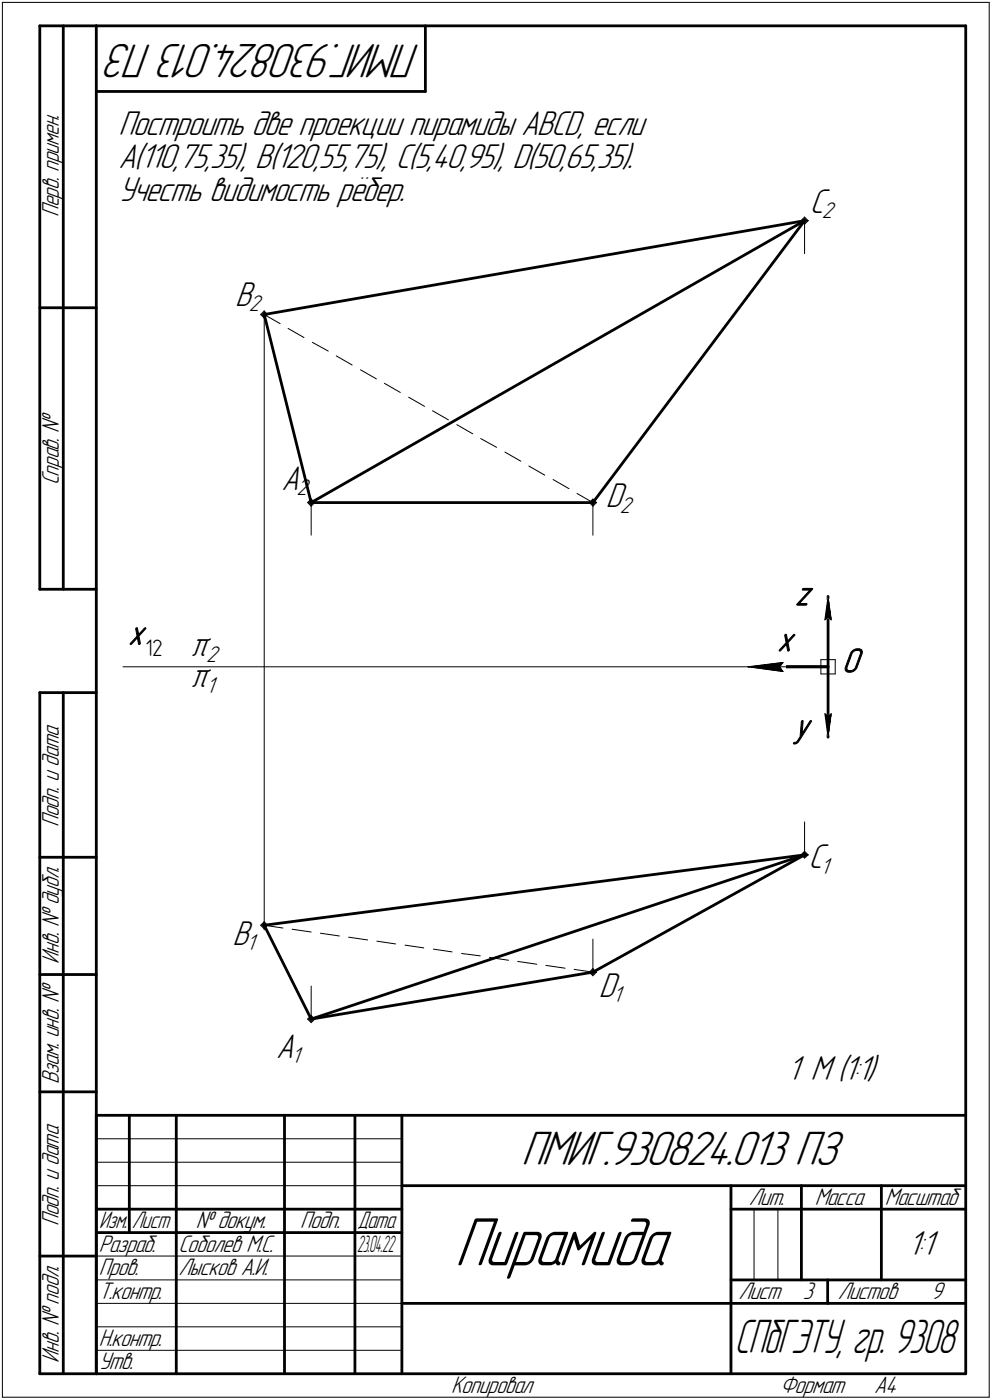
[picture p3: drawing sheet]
<svg xmlns="http://www.w3.org/2000/svg" width="211mm" height="298mm" viewBox="0 0 211 298" stroke-linecap="round" stroke-linejoin="round" font-family="sans-serif">
<g fill="none" stroke="#000" stroke-width=".59">
<path d="M8.5 5.5v120zM8.5 5.5h12zM13.5 5.5v120zM20.5 5.5v287zM20.5 5.5h185zM20.5 19.5h70zM90.5 5.5v14zM205.5 5.5v287zM171.2 47l-45 60zM8.5 65.5h12zM56.2 67l10 40zM56.2 67l115-20z"/>
<path d="M66.2 107h60zM66.2 107l105-60zM8.5 125.5h12zM176.2 127v5zM176.2 132v20zM8.5 147.5v145zM8.5 147.5h12zM13.5 147.5v145zM161.2 142h15zM166.2 142h10zM176.2 152v5zM8.5 182.5h12z"/>
<path d="M56.2 197l10 20zM56.2 197l115-15zM8.5 207.5h12zM66.2 217l60-10zM66.2 217l105-35zM126.2 207l45-25zM8.5 232.5h12zM20.5 237.5h185zM20.5 237.5v55zM27.5 237.5v25zM37.5 237.5v55zM60.5 237.5v55z"/>
<path d="M75.5 237.5v55zM85.5 237.5v55zM20.5 257.5h65zM85.5 252.5h120zM155.5 252.5v40zM155.5 257.5h15zM170.5 252.5v20zM170.5 257.5h35zM187.5 252.5v20zM8.5 267.5h12zM20.5 262.5h65zM85.5 277.5h70z"/>
<path d="M155.5 277.5h50zM155.5 272.5h50zM176.1 272.5v5zM8.5 292.5h12zM20.5 292.5h185z"/>
</g>
<g fill="none" stroke="#000" stroke-width=".21">
<path d="M.5 .5v297zM.5 .5h210zM210.5 .5v297zM170.4 47l.8 .8zM170.7 47l.5 .5zM170.9 47l.3 .2zM171.2 46.7l.2 .3zM171.2 46.7l-.3 .3zM171.2 47.2l.2-.2zM171.2 46.5l.5 .5zM171.2 46.5l-.5 .5zM171.2 47.5l.5-.5z"/>
<path d="M171.2 46.2l.8 .8zM171.2 46.2l-.8 .8zM171.2 47.8l.8-.8zM171.2 47v7zM171.4 47h.3zM171.7 47h.3zM55.5 67l.7 .7zM55.7 67l.5 .5zM56 67l.2 .2zM56.2 66.7l.3 .3zM56.2 66.7l-.2 .3zM56.2 67.2l.3-.2z"/>
<path d="M56.2 66.5l.4 .5zM56.2 66.5l-.5 .5zM56.2 66.2l.7 .8zM56.2 66.2l-.7 .8zM56.2 67l3.4 1.9zM56.2 66.5v131.5zM56.5 67h.1zM56.6 67l-.4 .5zM56.6 67h.3zM56.9 67l-.7 .7zM61.3 69.9l3.4 2zM66.5 72.9l3.3 1.9z"/>
<path d="M71.5 75.8l3.4 1.9zM76.7 78.7l3.4 2zM81.8 81.6l3.4 2zM87 84.6l3.3 1.9zM92 87.5l3.4 1.9zM97.2 90.4l3.4 2zM102.3 93.4l3.4 1.8zM107.4 96.3l3.4 1.9zM112.5 99.2l3.4 2zM65.4 107l.8 .8zM65.7 107l.5 .5zM66 107l.2 .3z"/>
<path d="M66.2 106.8l.3 .2zM66.2 106.8l-.2 .2zM66.2 107.3l.3-.3zM66.2 106.5l.5 .5zM66.2 106.5l-.5 .5zM66.2 107.5l.5-.5zM66.2 106.3l.8 .7zM66.2 106.3l-.8 .7zM66.2 107.8l.8-.8zM66.2 107v7zM66.5 107h.2zM66.7 107h.3z"/>
<path d="M117.7 102.1l3.4 2zM122.8 105.1l3.4 1.9zM125.4 107l.8 .8zM125.6 107l.6 .5zM125.9 107l.3 .3zM126.2 106.8l.2 .2zM126.2 106.8l-.3 .2zM126.2 107.3l.2-.3zM126.2 106.5l.5 .5zM126.2 106.5l-.6 .5zM126.2 107.5l.5-.5zM126.2 106.3l.7 .7z"/>
<path d="M126.2 106.3l-.8 .7zM126.2 107.8l.7-.8zM126.2 107v7zM126.4 107h.3zM126.7 107h.2zM175.5 132l.7-.5zM176.2 127v5zM176.2 127l.7 5zM176.2 131.5l.7 .5zM176.2 127l-.7 5zM26.2 142h145zM159.2 142h15z"/>
<path d="M159.2 142l7.4-.9zM159.2 142l7.4 1zM165.9 142l.7 1zM166.6 141.1l-.7 .9zM174.7 143.5h3zM174.7 140.5v3zM174.7 140.5h3zM175.5 152l.7 5zM175.5 152l.7 .5zM176.2 145v12zM176.2 152.5l.7-.5zM176.9 152l-.7 5z"/>
<path d="M177.7 140.5v3zM171.2 175v7zM55.5 197l.7 .8zM55.7 197l.5 .5zM56 197l.2 .3zM56.2 196.8l.3 .2zM56.2 196.8l-.2 .2zM56.2 197.3l.3-.3zM56.2 196.5l.4 .5zM56.2 196.5l-.5 .5zM56.2 196.3l.7 .7zM56.2 196.3l-.7 .7z"/>
<path d="M56.2 197l4 .6zM56.5 197h.1zM56.6 197l-.4 .5zM56.6 197h.3zM56.9 197l-.7 .8zM62.1 197.9l4.1 .6zM68.2 198.7l4 .6zM74.2 199.6l4 .6zM126.2 200v7zM170.4 182l.8 .7zM170.7 182l.5 .5zM170.9 182l.3 .3z"/>
<path d="M171.2 181.8l.2 .2zM171.2 181.8l-.3 .2zM171.2 182.3l.2-.3zM171.2 181.5l.5 .5zM171.2 181.5l-.5 .5zM171.2 182.5l.5-.5zM171.2 181.3l.8 .7zM171.2 181.3l-.8 .7zM171.2 182.7l.8-.7zM171.4 182h.3zM171.7 182h.3zM65.4 217l.8 .8z"/>
<path d="M65.7 217l.5 .5zM66 217l.2 .3zM66.2 216.7l.3 .3zM66.2 216.7l-.2 .3zM66.2 217.3l.3-.3zM66.2 216.5l.5 .5zM66.2 216.5l-.5 .5zM66.2 217.5l.5-.5zM66.2 216.2l.8 .8zM66.2 216.2l-.8 .8zM66.2 217.8l.8-.8zM66.2 210v7z"/>
<path d="M66.5 217h.2zM66.7 217h.3zM80.2 200.4l4 .6zM86.2 201.3l4 .5zM92.2 202.1l4 .6zM98.2 203l4 .5zM104.1 203.9l4.1 .6zM110.2 204.7l4 .6zM116.2 205.6l4 .6zM122.2 206.4l4 .6zM125.4 207l.8 .8zM125.6 207l.6 .5z"/>
<path d="M125.9 207l.3 .3zM126.2 206.8l.2 .2zM126.2 206.8l-.3 .2zM126.2 207.3l.2-.3zM126.2 206.5l.5 .5zM126.2 206.5l-.6 .5zM126.2 207.5l.5-.5zM126.2 206.2l.7 .8zM126.2 206.2l-.8 .8zM126.2 207.8l.7-.8zM126.4 207h.3zM126.7 207h.2z"/>
<path d="M20.5 247.5h65zM20.5 252.5h65zM20.5 242.5h65zM160.4 257.5v15zM165.5 257.5v15zM20.5 267.5h65zM20.5 272.5h65zM20.5 277.5h65zM.5 297.5h210zM20.5 282.5h65zM20.5 287.5h65z"/>
</g>
<g fill="#fff" stroke="#fff" stroke-width=".21">
<path d="M176.1 127.3h.3zM176.1 127.3h.3zM176 127.4h.4zM176 127.5h.4zM175.9 127.6h.5zM175.9 127.7h.6zM175.9 127.8h.6zM175.9 127.8h.7zM175.9 127.9h.7zM175.8 128h.9zM175.8 128.1h.9zM175.7 128.2h1zM175.7 128.3h1.1zM175.7 128.4h1.1zM175.6 128.4h1.3zM175.6 128.5h1.3zM175.5 128.6h1.5zM175.5 128.7h1.5zM175.4 128.8h1.6zM175.4 128.9h1.6zM175.4 128.9h1.6zM175.4 129h1.6zM175.4 129.1h1.6zM175.4 129.2h1.6zM175.4 129.3h1.6zM175.4 129.4h1.6zM175.3 129.5h1.7zM175.3 129.5h1.8zM175.3 129.6h1.8zM175.3 129.7h1.8zM175.3 129.8h1.8zM175.3 129.9h1.8zM175.3 130h1.8zM175.3 130h1.8zM175.3 130.1h1.8zM175.3 130.2h1.8zM175.3 130.3h1.9zM175.3 130.4h1.9zM175.3 130.5h1.9zM175.3 130.6h1.9zM175.2 130.6h2zM175.2 130.7h2zM175.2 130.8h2zM175.2 130.9h2zM175.2 131h2zM175.2 131.1h2.1zM175.2 131.1h2.1zM175.2 131.2h2.1zM175.1 131.3h2.2zM175.1 131.4h2.2zM175.1 131.5h2.2zM175.1 131.6h2.2zM175.1 131.7h2.2zM175.1 131.7h2.2zM175.1 131.8h2.3zM175 131.9h2.4zM175 132h2.4zM175 132.1h2.4zM175 132.2h2.4zM175 132.2h2.4zM175 132.3h2.4zM175 132.4h2.4z"/>
<path d="M174.9 151.5h2.5zM175 151.6h2.4zM175 151.6h2.4zM175 151.7h2.4zM175 151.8h2.4zM175 151.9h2.4zM175 152h2.4zM175 152.1h2.4zM175.1 152.1h2.3zM175.1 152.2h2.2zM175.1 152.3h2.2zM175.1 152.4h2.2zM175.1 152.5h2.2zM175.1 152.6h2.2zM175.1 152.7h2.2zM175.2 152.7h2.1zM175.2 152.8h2.1zM175.2 152.9h2.1zM175.2 153h2zM175.2 153.1h2zM175.2 153.2h2zM175.2 153.2h2zM175.2 153.3h2zM175.3 153.4h1.9zM175.3 153.5h1.9zM175.3 153.6h1.9zM175.3 153.7h1.9zM175.3 153.8h1.8zM175.3 153.8h1.8zM175.3 153.9h1.8zM175.3 154h1.8zM175.3 154.1h1.8zM175.3 154.2h1.8zM175.3 154.3h1.8zM175.3 154.3h1.8zM175.3 154.4h1.8zM175.3 154.5h1.7zM175.4 154.6h1.6zM175.4 154.7h1.6zM175.4 154.8h1.6zM175.4 154.9h1.6zM175.4 154.9h1.6zM175.4 155h1.6zM175.4 155.1h1.6zM175.4 155.2h1.6zM175.5 155.3h1.5zM175.5 155.4h1.5zM175.6 155.4h1.3zM175.6 155.5h1.3zM175.7 155.6h1.1zM175.7 155.7h1.1zM175.7 155.8h1zM175.8 155.9h.9zM175.8 156h.9zM175.9 156h.7zM175.9 156.1h.7zM175.9 156.2h.6zM175.9 156.3h.6zM175.9 156.4h.5zM176 156.5h.4zM176 156.5h.4zM176.1 156.6h.3zM176.1 156.7h.3z"/>
<path d="M25.2 24.1h113.2zM25.2 24.2h113.2zM25.2 24.3h113.2zM25.2 24.4h113.2zM25.2 24.5h113.2zM25.2 24.6h113.2zM25.2 24.6h113.2zM25.2 24.7h113.2zM25.2 24.8h113.2zM25.2 24.9h113.2zM25.2 25h113.2zM25.2 25.1h113.2zM25.2 25.1h113.2zM25.2 25.2h113.2zM25.2 25.3h113.2zM25.2 25.4h113.2zM25.2 25.5h113.2zM25.2 25.6h113.2zM25.2 25.7h113.2zM25.2 25.7h113.2zM25.2 25.8h113.2zM25.2 25.9h113.2zM25.2 26h113.2zM25.2 26.1h113.2zM25.2 26.2h113.2zM25.2 26.2h113.2zM25.2 26.3h113.2zM25.2 26.4h113.2zM25.2 26.5h113.2zM25.2 26.6h113.2zM25.2 26.7h113.2zM25.2 26.8h113.2zM25.2 26.8h113.2zM25.2 26.9h113.2zM25.2 27h113.2zM25.2 27.1h113.2zM25.2 27.2h113.2zM25.2 27.3h113.2zM25.2 27.3h113.2zM25.2 27.4h113.2zM25.2 27.5h113.2zM25.2 27.6h113.2zM25.2 27.7h113.2zM25.2 27.8h113.2zM25.2 27.9h113.2zM25.2 27.9h113.2zM25.2 28h113.2zM25.2 28.1h113.2zM25.2 28.2h113.2zM25.2 28.3h113.2zM25.2 28.4h113.2zM25.2 28.4h113.2zM25.2 28.5h113.2zM25.2 28.6h113.2zM25.2 28.7h113.2zM25.2 28.8h113.2zM25.2 28.9h113.2zM25.2 29h113.2zM25.2 29h113.2zM25.2 29.1h113.2zM25.2 29.2h113.2zM25.2 29.3h113.2zM25.2 29.4h113.2zM25.2 29.5h113.2zM25.2 29.5h113.2zM25.2 29.6h113.2zM25.2 29.7h113.2zM25.2 29.8h113.2zM25.2 29.9h113.2zM25.2 30h113.2zM25.2 30.1h113.2z"/>
<path d="M25.2 31.1h109.2zM25.2 31.2h109.2zM25.2 31.2h109.2zM25.2 31.3h109.2zM25.2 31.4h109.2zM25.2 31.5h109.2zM25.2 31.6h109.2zM25.2 31.7h109.2zM25.2 31.7h109.2zM25.2 31.8h109.2zM25.2 31.9h109.2zM25.2 32h109.2zM25.2 32.1h109.2zM25.2 32.2h109.2zM25.2 32.3h109.2zM25.2 32.3h109.2zM25.2 32.4h109.2zM25.2 32.5h109.2zM25.2 32.6h109.2zM25.2 32.7h109.2zM25.2 32.8h109.2zM25.2 32.9h109.2zM25.2 32.9h109.2zM25.2 33h109.2zM25.2 33.1h109.2zM25.2 33.2h109.2zM25.2 33.3h109.2zM25.2 33.4h109.2zM25.2 33.4h109.2zM25.2 33.5h109.2zM25.2 33.6h109.2zM25.2 33.7h109.2zM25.2 33.8h109.2zM25.2 33.9h109.2zM25.2 34h109.2zM25.2 34h109.2zM25.2 34.1h109.2zM25.2 34.2h109.2zM25.2 34.3h109.2zM25.2 34.4h109.2zM25.2 34.5h109.2zM25.2 34.5h109.2zM25.2 34.6h109.2zM25.2 34.7h109.2zM25.2 34.8h109.2zM25.2 34.9h109.2zM25.2 35h109.2zM25.2 35.1h109.2zM25.2 35.1h109.2zM25.2 35.2h109.2zM25.2 35.3h109.2zM25.2 35.4h109.2zM25.2 35.5h109.2zM25.2 35.6h109.2zM25.2 35.6h109.2zM25.2 35.7h109.2zM25.2 35.8h109.2zM25.2 35.9h109.2zM25.2 36h109.2zM25.2 36.1h109.2zM25.2 36.2h109.2zM25.2 36.2h109.2zM25.2 36.3h109.2zM25.2 36.4h109.2zM25.2 36.5h109.2zM25.2 36.6h109.2zM25.2 36.7h109.2zM25.2 36.7h109.2zM25.2 36.8h109.2zM25.2 36.9h109.2zM25.2 37h109.2zM25.2 37.1h109.2z"/>
<path d="M25.2 38.1h60.6zM25.2 38.2h60.6zM25.2 38.3h60.6zM25.2 38.4h60.6zM25.2 38.4h60.6zM25.2 38.5h60.6zM25.2 38.6h60.6zM25.2 38.7h60.6zM25.2 38.8h60.6zM25.2 38.9h60.6zM25.2 38.9h60.6zM25.2 39h60.6zM25.2 39.1h60.6zM25.2 39.2h60.6zM25.2 39.3h60.6zM25.2 39.4h60.6zM25.2 39.5h60.6zM25.2 39.5h60.6zM25.2 39.6h60.6zM25.2 39.7h60.6zM25.2 39.8h60.6zM25.2 39.9h60.6zM25.2 40h60.6zM25.2 40h60.6zM25.2 40.1h60.6zM25.2 40.2h60.6zM25.2 40.3h60.6zM25.2 40.4h60.6zM25.2 40.5h60.6zM25.2 40.6h60.6zM25.2 40.6h60.6zM25.2 40.7h60.6zM25.2 40.8h60.6zM25.2 40.9h60.6zM25.2 41h60.6zM25.2 41.1h60.6zM25.2 41.1h60.6zM25.2 41.2h60.6zM25.2 41.3h60.6zM25.2 41.4h60.6zM25.2 41.5h60.6zM25.2 41.6h60.6zM25.2 41.7h60.6zM25.2 41.7h60.6zM25.2 41.8h60.6zM25.2 41.9h60.6zM25.2 42h60.6zM25.2 42.1h60.6zM25.2 42.2h60.6zM25.2 42.2h60.6zM25.2 42.3h60.6zM25.2 42.4h60.6zM25.2 42.5h60.6zM25.2 42.6h60.6zM25.2 42.7h60.6zM25.2 42.8h60.6zM25.2 42.8h60.6zM25.2 42.9h60.6zM25.2 43h60.6zM25.2 43.1h60.6zM25.2 43.2h60.6zM25.2 43.3h60.6zM25.2 43.3h60.6zM25.2 43.4h60.6zM25.2 43.5h60.6zM25.2 43.6h60.6zM25.2 43.7h60.6zM25.2 43.8h60.6zM25.2 43.9h60.6zM25.2 43.9h60.6zM25.2 44h60.6z"/>
<path d="M165.4 133.9h4.7zM165.4 134h4.7zM165.4 134.1h4.7zM165.4 134.2h4.7zM165.4 134.3h4.7zM165.4 134.4h4.7zM165.4 134.5h4.7zM165.4 134.5h4.7zM165.4 134.6h4.7zM165.4 134.7h4.7zM165.4 134.8h4.7zM165.4 134.9h4.7zM165.4 135h4.7zM165.4 135h4.7zM165.4 135.1h4.7zM165.4 135.2h4.7zM165.4 135.3h4.7zM165.4 135.4h4.7zM165.4 135.5h4.7zM165.4 135.6h4.7zM165.4 135.6h4.7zM165.4 135.7h4.7zM165.4 135.8h4.7zM165.4 135.9h4.7zM165.4 136h4.7zM165.4 136.1h4.7zM165.4 136.1h4.7zM165.4 136.2h4.7zM165.4 136.3h4.7zM165.4 136.4h4.7zM165.4 136.5h4.7zM165.4 136.6h4.7zM165.4 136.7h4.7zM165.4 136.7h4.7zM165.4 136.8h4.7zM165.4 136.9h4.7zM165.4 137h4.7zM165.4 137.1h4.7zM165.4 137.2h4.7zM165.4 137.2h4.7zM165.4 137.3h4.7zM165.4 137.4h4.7zM165.4 137.5h4.7zM165.4 137.6h4.7zM165.4 137.7h4.7zM165.4 137.8h4.7zM165.4 137.8h4.7zM165.4 137.9h4.7zM165.4 138h4.7zM165.4 138.1h4.7zM165.4 138.2h4.7zM165.4 138.3h4.7zM165.4 138.3h4.7zM165.4 138.4h4.7zM165.4 138.5h4.7zM165.4 138.6h4.7zM165.4 138.7h4.7zM165.4 138.8h4.7zM165.4 138.9h4.7zM165.4 138.9h4.7zM165.4 139h4.7zM165.4 139.1h4.7zM165.4 139.2h4.7zM165.4 139.3h4.7zM165.4 139.4h4.7zM165.4 139.4h4.7zM165.4 139.5h4.7zM165.4 139.6h4.7zM165.4 139.7h4.7zM165.4 139.8h4.7zM165.4 139.9h4.7z"/>
<path d="M166.5 140.5h.6zM165.8 140.6h1.3zM165.1 140.7h2zM164.4 140.8h2.7zM163.7 140.9h3.4zM163.1 141h4zM162.4 141.1h4.7zM161.7 141.1h5.4zM161 141.2h6.1zM160.8 141.3h6.3zM160.6 141.4h6.5zM160.4 141.5h6.7zM160.2 141.6h6.9zM160 141.6h7.1zM159.8 141.7h7.3zM159.6 141.8h7.5zM159.4 141.9h7.7zM159.2 142h7.9zM159.4 142.1h7.7zM159.6 142.2h7.5zM159.8 142.2h7.3zM160 142.3h7.1zM160.2 142.4h6.9zM160.4 142.5h6.7zM160.6 142.6h6.5zM160.8 142.7h6.3zM161 142.7h6.1zM161.6 142.8h5.5zM162.2 142.9h4.9zM162.8 143h4.3zM163.5 143.1h3.6zM164.1 143.2h3zM164.7 143.3h2.4zM165.4 143.3h1.7zM165.9 143.4h1.2zM166.5 143.5h.6z"/>
<path d="M169.2 124.1h4.7zM169.2 124.2h4.7zM169.2 124.3h4.7zM169.2 124.4h4.7zM169.2 124.5h4.7zM169.2 124.5h4.7zM169.2 124.6h4.7zM169.2 124.7h4.7zM169.2 124.8h4.7zM169.2 124.9h4.7zM169.2 125h4.7zM169.2 125.1h4.7zM169.2 125.1h4.7zM169.2 125.2h4.7zM169.2 125.3h4.7zM169.2 125.4h4.7zM169.2 125.5h4.7zM169.2 125.6h4.7zM169.2 125.6h4.7zM169.2 125.7h4.7zM169.2 125.8h4.7zM169.2 125.9h4.7zM169.2 126h4.7zM169.2 126.1h4.7zM169.2 126.2h4.7zM169.2 126.2h4.7zM169.2 126.3h4.7zM169.2 126.4h4.7zM169.2 126.5h4.7zM169.2 126.6h4.7zM169.2 126.7h4.7zM169.2 126.7h4.7zM169.2 126.8h4.7zM169.2 126.9h4.7zM169.2 127h4.7zM169.2 127.1h4.7zM169.2 127.2h4.7zM169.2 127.3h4.7zM169.2 127.3h4.7zM169.2 127.4h4.7zM169.2 127.5h4.7zM169.2 127.6h4.7zM169.2 127.7h4.7zM169.2 127.8h4.7zM169.2 127.8h4.7zM169.2 127.9h4.7zM169.2 128h4.7zM169.2 128.1h4.7zM169.2 128.2h4.7zM169.2 128.3h4.7zM169.2 128.4h4.7zM169.2 128.4h4.7zM169.2 128.5h4.7zM169.2 128.6h4.7zM169.2 128.7h4.7zM169.2 128.8h4.7zM169.2 128.9h4.7zM169.2 128.9h4.7zM169.2 129h4.7zM169.2 129.1h4.7zM169.2 129.2h4.7zM169.2 129.3h4.7zM169.2 129.4h4.7zM169.2 129.5h4.7zM169.2 129.5h4.7zM169.2 129.6h4.7zM169.2 129.7h4.7zM169.2 129.8h4.7zM169.2 129.9h4.7zM169.2 130h4.7zM169.2 130h4.7z"/>
<path d="M168.9 152.2h4.8zM168.9 152.3h4.8zM168.9 152.4h4.8zM168.9 152.5h4.8zM168.9 152.6h4.8zM168.9 152.7h4.8zM168.9 152.7h4.8zM168.9 152.8h4.8zM168.9 152.9h4.8zM168.9 153h4.8zM168.9 153.1h4.8zM168.9 153.2h4.8zM168.9 153.2h4.8zM168.9 153.3h4.8zM168.9 153.4h4.8zM168.9 153.5h4.8zM168.9 153.6h4.8zM168.9 153.7h4.8zM168.9 153.8h4.8zM168.9 153.8h4.8zM168.9 153.9h4.8zM168.9 154h4.8zM168.9 154.1h4.8zM168.9 154.2h4.8zM168.9 154.3h4.8zM168.9 154.3h4.8zM168.9 154.4h4.8zM168.9 154.5h4.8zM168.9 154.6h4.8zM168.9 154.7h4.8zM168.9 154.8h4.8zM168.9 154.9h4.8zM168.9 154.9h4.8zM168.9 155h4.8zM168.9 155.1h4.8zM168.9 155.2h4.8zM168.9 155.3h4.8zM168.9 155.4h4.8zM168.9 155.4h4.8zM168.9 155.5h4.8zM168.9 155.6h4.8zM168.9 155.7h4.8zM168.9 155.8h4.8zM168.9 155.9h4.8zM168.9 156h4.8zM168.9 156h4.8zM168.9 156.1h4.8zM168.9 156.2h4.8zM168.9 156.3h4.8zM168.9 156.4h4.8zM168.9 156.5h4.8zM168.9 156.5h4.8zM168.9 156.6h4.8zM168.9 156.7h4.8zM168.9 156.8h4.8zM168.9 156.9h4.8zM168.9 157h4.8zM168.9 157.1h4.8zM168.9 157.1h4.8zM168.9 157.2h4.8zM168.9 157.3h4.8zM168.9 157.4h4.8zM168.9 157.5h4.8zM168.9 157.6h4.8zM168.9 157.6h4.8zM168.9 157.7h4.8zM168.9 157.8h4.8zM168.9 157.9h4.8zM168.9 158h4.8zM168.9 158.1h4.8zM168.9 158.2h4.8zM168.9 158.2h4.8z"/>
<path d="M179.2 138.4h5zM179.2 138.5h5zM179.2 138.6h5zM179.2 138.7h5zM179.2 138.8h5zM179.2 138.9h5zM179.2 138.9h5zM179.2 139h5zM179.2 139.1h5zM179.2 139.2h5zM179.2 139.3h5zM179.2 139.4h5zM179.2 139.4h5zM179.2 139.5h5zM179.2 139.6h5zM179.2 139.7h5zM179.2 139.8h5zM179.2 139.9h5zM179.2 140h5zM179.2 140h5zM179.2 140.1h5zM179.2 140.2h5zM179.2 140.3h5zM179.2 140.4h5zM179.2 140.5h5zM179.2 140.5h5zM179.2 140.6h5zM179.2 140.7h5zM179.2 140.8h5zM179.2 140.9h5zM179.2 141h5zM179.2 141.1h5zM179.2 141.1h5zM179.2 141.2h5zM179.2 141.3h5zM179.2 141.4h5zM179.2 141.5h5zM179.2 141.6h5zM179.2 141.6h5zM179.2 141.7h5zM179.2 141.8h5zM179.2 141.9h5zM179.2 142h5zM179.2 142.1h5zM179.2 142.2h5zM179.2 142.2h5zM179.2 142.3h5zM179.2 142.4h5zM179.2 142.5h5zM179.2 142.6h5zM179.2 142.7h5zM179.2 142.7h5zM179.2 142.8h5zM179.2 142.9h5zM179.2 143h5zM179.2 143.1h5zM179.2 143.2h5zM179.2 143.3h5zM179.2 143.3h5zM179.2 143.4h5zM179.2 143.5h5zM179.2 143.6h5zM179.2 143.7h5zM179.2 143.8h5zM179.2 143.8h5zM179.2 143.9h5zM179.2 144h5zM179.2 144.1h5zM179.2 144.2h5zM179.2 144.3h5zM179.2 144.4h5z"/>
<path d="M27.3 132.5h4.7zM27.3 132.6h4.7zM27.3 132.7h4.7zM27.3 132.8h4.7zM27.3 132.8h4.7zM27.3 132.9h4.7zM27.3 133h4.7zM27.3 133.1h4.7zM27.3 133.2h4.7zM27.3 133.3h4.7zM27.3 133.3h4.7zM27.3 133.4h4.7zM27.3 133.5h4.7zM27.3 133.6h4.7zM27.3 133.7h4.7zM27.3 133.8h4.7zM27.3 133.9h4.7zM27.3 133.9h4.7zM27.3 134h4.7zM27.3 134.1h4.7zM27.3 134.2h4.7zM27.3 134.3h4.7zM27.3 134.4h4.7zM27.3 134.5h4.7zM27.3 134.5h4.7zM27.3 134.6h4.7zM27.3 134.7h4.7zM27.3 134.8h4.7zM27.3 134.9h4.7zM27.3 135h4.7zM27.3 135h4.7zM27.3 135.1h4.7zM27.3 135.2h4.7zM27.3 135.3h4.7zM27.3 135.4h4.7zM27.3 135.5h4.7zM27.3 135.6h4.7zM27.3 135.6h4.7zM27.3 135.7h4.7zM27.3 135.8h4.7zM27.3 135.9h4.7zM27.3 136h4.7zM27.3 136.1h4.7zM27.3 136.1h4.7zM27.3 136.2h4.7zM27.3 136.3h4.7zM27.3 136.4h4.7zM27.3 136.5h4.7zM27.3 136.6h4.7zM27.3 136.7h4.7zM27.3 136.7h4.7zM27.3 136.8h4.7zM27.3 136.9h4.7zM27.3 137h4.7zM27.3 137.1h4.7zM27.3 137.2h4.7zM27.3 137.2h4.7zM27.3 137.3h4.7zM27.3 137.4h4.7zM27.3 137.5h4.7zM27.3 137.6h4.7zM27.3 137.7h4.7zM27.3 137.8h4.7zM27.3 137.8h4.7zM27.3 137.9h4.7zM27.3 138h4.7zM27.3 138.1h4.7zM27.3 138.2h4.7zM27.3 138.3h4.7zM27.3 138.3h4.7zM27.3 138.4h4.7z"/>
<path d="M31 136.4h3.5zM31 136.5h3.5zM31 136.6h3.5zM31 136.7h3.5zM31 136.7h3.5zM31 136.8h3.5zM31 136.9h3.5zM31 137h3.5zM31 137.1h3.5zM31 137.2h3.5zM31 137.2h3.5zM31 137.3h3.5zM31 137.4h3.5zM31 137.5h3.5zM31 137.6h3.5zM31 137.7h3.5zM31 137.8h3.5zM31 137.8h3.5zM31 137.9h3.5zM31 138h3.5zM31 138.1h3.5zM31 138.2h3.5zM31 138.3h3.5zM31 138.3h3.5zM31 138.4h3.5zM31 138.5h3.5zM31 138.6h3.5zM31 138.7h3.5zM31 138.8h3.5zM31 138.9h3.5zM31 138.9h3.5zM31 139h3.5zM31 139.1h3.5zM31 139.2h3.5zM31 139.3h3.5zM31 139.4h3.5zM31 139.4h3.5zM31 139.5h3.5zM31 139.6h3.5zM31 139.7h3.5zM31 139.8h3.5zM31 139.9h3.5zM31 140h3.5zM31 140h3.5zM31 140.1h3.5zM31 140.2h3.5zM31 140.3h3.5zM31 140.4h3.5zM31 140.5h3.5zM31 140.5h3.5z"/>
<path d="M167.5 225.3h20zM167.5 225.4h20zM167.5 225.5h20zM167.5 225.6h20zM167.5 225.6h20zM167.5 225.7h20zM167.5 225.8h20zM167.5 225.9h20zM167.5 226h20zM167.5 226.1h20zM167.5 226.1h20zM167.5 226.2h20zM167.5 226.3h20zM167.5 226.4h20zM167.5 226.5h20zM167.5 226.6h20zM167.5 226.7h20zM167.5 226.7h20zM167.5 226.8h20zM167.5 226.9h20zM167.5 227h20zM167.5 227.1h20zM167.5 227.2h20zM167.5 227.2h20zM167.5 227.3h20zM167.5 227.4h20zM167.5 227.5h20zM167.5 227.6h20zM167.5 227.7h20zM167.5 227.8h20zM167.5 227.8h20zM167.5 227.9h20zM167.5 228h20zM167.5 228.1h20zM167.5 228.2h20zM167.5 228.3h20zM167.5 228.3h20zM167.5 228.4h20zM167.5 228.5h20zM167.5 228.6h20zM167.5 228.7h20zM167.5 228.8h20zM167.5 228.9h20zM167.5 228.9h20zM167.5 229h20zM167.5 229.1h20zM167.5 229.2h20zM167.5 229.3h20zM167.5 229.4h20zM167.5 229.4h20zM167.5 229.5h20zM167.5 229.6h20zM167.5 229.7h20zM167.5 229.8h20zM167.5 229.9h20zM167.5 230h20zM167.5 230h20zM167.5 230.1h20zM167.5 230.2h20zM167.5 230.3h20zM167.5 230.4h20zM167.5 230.5h20zM167.5 230.5h20zM167.5 230.6h20zM167.5 230.7h20zM167.5 230.8h20zM167.5 230.9h20zM167.5 231h20zM167.5 231.1h20zM167.5 231.1h20zM167.5 231.2h20z"/>
</g>
<g fill="#000" stroke="#000" stroke-width=".21">
<path d="M176 128.3h.2zM176 128.4h.2zM176 128.4h.2zM176 128.5h.2zM176 128.6h.2zM176 128.7h.2zM176 128.8h.2zM176 128.9h.2zM175.9 128.9h.3zM175.9 129h.3zM175.9 129.1h.3zM175.9 129.2h.3zM175.9 129.3h.3zM175.9 129.4h.3zM175.9 129.5h.3zM175.9 129.5h.3zM175.9 129.6h.3zM175.9 129.7h.3zM175.9 129.8h.3zM175.9 129.9h.3zM175.9 130h.3zM175.9 130h.3zM175.8 130.1h.4zM175.8 130.2h.4zM175.8 130.3h.4zM175.8 130.4h.4zM175.8 130.5h.4zM175.8 130.6h.4zM175.8 130.6h.4zM175.8 130.7h.4zM175.7 130.8h.5zM175.7 130.9h.5zM175.7 131h.5zM175.7 131.1h.5zM175.7 131.1h.5zM175.7 131.2h.5zM175.7 131.3h.5zM175.6 131.4h.6zM175.6 131.5h.6zM175.6 131.6h.5zM175.6 131.7h.4zM175.6 131.7h.3zM175.6 131.8h.2z"/>
<path d="M176.2 127.7h.2zM176.2 127.8h.2zM176.2 127.8h.2zM176.2 127.9h.2zM176.2 128h.2zM176.2 128.1h.2zM176.2 128.2h.2zM176.2 128.3h.2zM176.2 128.4h.2zM176.2 128.4h.2zM176.2 128.5h.2zM176.2 128.6h.2zM176.2 128.7h.2zM176.2 128.8h.2zM176.2 128.9h.2zM176.2 128.9h.3zM176.2 129h.3zM176.2 129.1h.3zM176.2 129.2h.3zM176.2 129.3h.3zM176.2 129.4h.3zM176.2 129.5h.3zM176.2 129.5h.4zM176.2 129.6h.4zM176.2 129.7h.4zM176.2 129.8h.4zM176.2 129.9h.4zM176.2 130h.4zM176.2 130h.4zM176.2 130.1h.5zM176.2 130.2h.5zM176.2 130.3h.5zM176.2 130.4h.5zM176.2 130.5h.5zM176.2 130.6h.5zM176.2 130.6h.5zM176.2 130.7h.5zM176.2 130.8h.6zM176.2 130.9h.6zM176.2 131h.6zM176.2 131.1h.6zM176.2 131.1h.6zM176.2 131.2h.6zM176.2 131.3h.6zM176.2 131.4h.7zM176.2 131.5h.7zM176.4 131.6h.5zM176.4 131.7h.5zM176.5 131.7h.4zM176.7 131.8h.2z"/>
<path d="M159.2 142h6.7zM159.9 142.1h6zM160.4 142.2h5.6zM161 142.2h5.1zM161.7 142.3h4.4zM162.3 142.4h3.9zM162.9 142.5h3.4zM163.6 142.6h2.8zM164.2 142.7h2.2zM164.8 142.7h1.7zM165.4 142.8h1.1zM166 142.9h.6z"/>
<path d="M165.9 141.1h.7zM165.3 141.2h1.2zM164.6 141.3h1.9zM163.9 141.4h2.5zM163.2 141.5h3.1zM162.6 141.6h3.7zM161.9 141.6h4.3zM161.2 141.7h4.9zM160.5 141.8h5.5zM159.9 141.9h6z"/>
<path d="M175.6 152.1h.2zM175.6 152.2h.3zM175.6 152.3h.4zM175.6 152.4h.5zM175.6 152.5h.6zM175.6 152.6h.6zM175.7 152.7h.5zM175.7 152.7h.5zM175.7 152.8h.5zM175.7 152.9h.5zM175.7 153h.5zM175.7 153.1h.5zM175.7 153.2h.5zM175.8 153.2h.4zM175.8 153.3h.4zM175.8 153.4h.4zM175.8 153.5h.4zM175.8 153.6h.4zM175.8 153.7h.4zM175.8 153.8h.4zM175.8 153.8h.4zM175.9 153.9h.3zM175.9 154h.3zM175.9 154.1h.3zM175.9 154.2h.3zM175.9 154.3h.3zM175.9 154.3h.3zM175.9 154.4h.3zM175.9 154.5h.3zM175.9 154.6h.3zM175.9 154.7h.3zM175.9 154.8h.3zM175.9 154.9h.3zM175.9 154.9h.3zM175.9 155h.3zM176 155.1h.2zM176 155.2h.2zM176 155.3h.2zM176 155.4h.2zM176 155.4h.2zM176 155.5h.2zM176 155.6h.2zM176 155.7h.2z"/>
<path d="M176.7 152.1h.2zM176.5 152.2h.4zM176.4 152.3h.5zM176.4 152.4h.5zM176.2 152.5h.7zM176.2 152.6h.7zM176.2 152.7h.6zM176.2 152.7h.6zM176.2 152.8h.6zM176.2 152.9h.6zM176.2 153h.6zM176.2 153.1h.6zM176.2 153.2h.6zM176.2 153.2h.5zM176.2 153.3h.5zM176.2 153.4h.5zM176.2 153.5h.5zM176.2 153.6h.5zM176.2 153.7h.5zM176.2 153.8h.5zM176.2 153.8h.5zM176.2 153.9h.4zM176.2 154h.4zM176.2 154.1h.4zM176.2 154.2h.4zM176.2 154.3h.4zM176.2 154.3h.4zM176.2 154.4h.4zM176.2 154.5h.3zM176.2 154.6h.3zM176.2 154.7h.3zM176.2 154.8h.3zM176.2 154.9h.3zM176.2 154.9h.3zM176.2 155h.3zM176.2 155.1h.2zM176.2 155.2h.2zM176.2 155.3h.2zM176.2 155.4h.2zM176.2 155.4h.2zM176.2 155.5h.2zM176.2 155.6h.2zM176.2 155.7h.2zM176.2 155.8h.2zM176.2 155.9h.2zM176.2 156h.2zM176.2 156h.2zM176.2 156.1h.2zM176.2 156.2h.2zM176.2 156.3h.2z"/>
</g>
<text font-size="15.6" x="96.7" y="269.4">Пирамида</text>
<g font-size="10.9">
<text x="89.5" y="9.4" transform="rotate(-180 89.5 9.4)">ПМИГ.930824.013 ПЗ</text>
<text x="110.9" y="248.1">ПМИГ.930824.013 ПЗ</text>
</g>
<text font-size="10.7" x="156.3" y="288.1">СПбГЭТУ, гр. 9308</text>
<g font-size="8.5">
<text x="40.4" y="139.7">p</text>
<text x="40.4" y="146.3">p</text>
</g>
<g font-size="7.8">
<text x="25.2" y="28.8">Построить две проекции пирамиды ABCD, если</text>
<text x="25.2" y="35.8">A(110,75,35), B(120,55,75), C(5,40,95), D(50,65,35).</text>
<text x="25.2" y="42.8">Учесть видимость рёбер.</text>
<text x="172.3" y="45.3">С</text>
<text x="50" y="65.1">В</text>
<text x="59.9" y="104.2">А</text>
<text x="128.9" y="108">D</text>
<text x="169.1" y="128.9">z</text>
<text x="27.3" y="137.2">x</text>
<text x="165.4" y="138.6">x</text>
<text x="179.1" y="143.1">O</text>
<text x="168.9" y="157">y</text>
<text x="172" y="184.9">С</text>
<text x="49.5" y="201.1">В</text>
<text x="127.4" y="212.2">D</text>
<text x="58.8" y="225.2">А</text>
<text x="167.5" y="230">1 М (1:1)</text>
<text x="193.1" y="267.2">1:1</text>
</g>
<g font-size="5.4">
<text x="12.6" y="46.3" transform="rotate(-90 12.6 46.3)">Перв. примен.</text>
<text x="12.6" y="103.4" transform="rotate(-90 12.6 103.4)">Справ. №</text>
<text x="12.6" y="176.1" transform="rotate(-90 12.6 176.1)">Подп. и дата</text>
<text x="12.6" y="205.2" transform="rotate(-90 12.6 205.2)">Инв. № дубл.</text>
<text x="12.6" y="230.9" transform="rotate(-90 12.6 230.9)">Взам. инв. №</text>
<text x="159.3" y="256.6">Лит.</text>
<text x="173.4" y="256.6">Масса</text>
<text x="188.3" y="256.6">Масштаб</text>
<text x="12.6" y="261.1" transform="rotate(-90 12.6 261.1)">Подп. и дата</text>
<text x="41.6" y="261.6">№ докум.</text>
<text x="63.9" y="261.6">Подп.</text>
<text x="21" y="266.6">Разраб.</text>
<text x="38" y="266.6">Соболев М.С.</text>
<text x="21" y="271.6">Пров.</text>
<text x="38" y="271.6">Лысков А.И.</text>
<text x="21" y="276.6">Т.контр.</text>
<text x="157.1" y="276.6">Лист</text>
<text x="170.8" y="276.6">3</text>
<text x="178.3" y="276.6">Листов</text>
<text x="198.1" y="276.6">9</text>
<text x="21" y="286.6">Н.контр.</text>
<text x="12.6" y="290.2" transform="rotate(-90 12.6 290.2)">Инв. № подл.</text>
<text x="21" y="291.6">Утв.</text>
<text x="96" y="296.6">Копировал</text>
<text x="166" y="296.6">Формат</text>
<text x="186" y="296.6">A4</text>
</g>
<g font-size="5.3">
<text x="21.1" y="261.6">Изм.</text>
<text x="28.1" y="261.6">Лист</text>
<text x="76.1" y="261.6">Дата</text>
</g>
<text font-size="5.2" x="76" y="266.6">23.04.22</text>
<g font-size="5.1">
<text x="174.8" y="46.4">2</text>
<text x="53" y="66.2">2</text>
<text x="63.1" y="105.4">2</text>
<text x="131.9" y="109.2">2</text>
<text x="31" y="139.7">12</text>
<text x="43.9" y="140.9">2</text>
<text x="43.9" y="147.5">1</text>
<text x="174.6" y="186.1">1</text>
<text x="52.4" y="202.3">1</text>
<text x="130.4" y="213.4">1</text>
<text x="62" y="226.4">1</text>
</g>
</svg>
